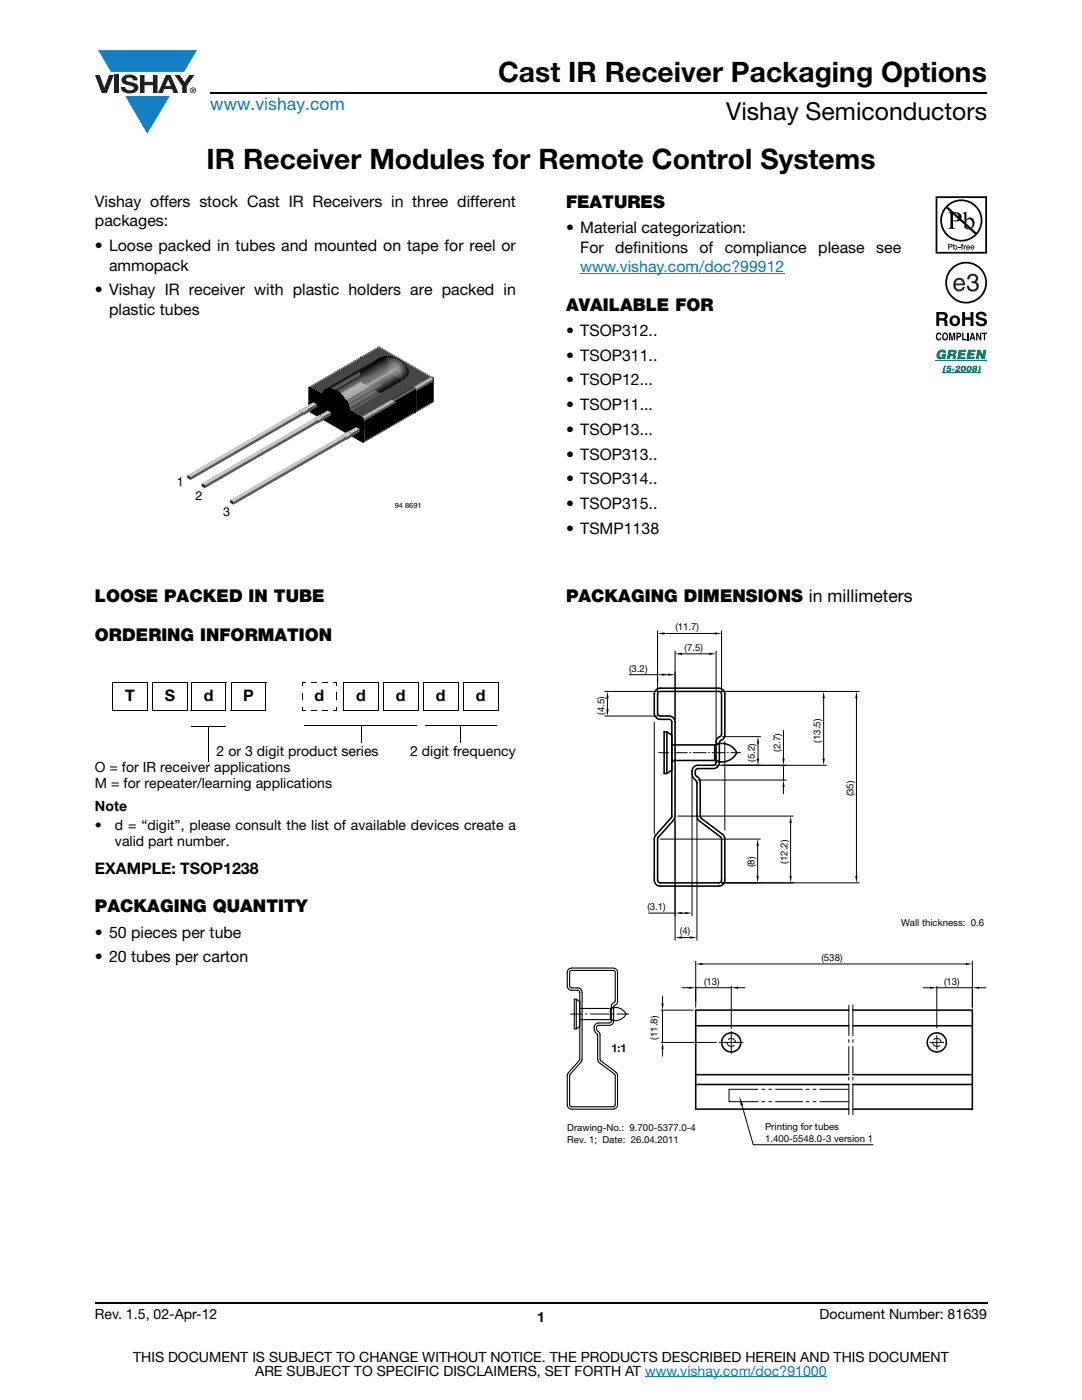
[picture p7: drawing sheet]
<svg xmlns="http://www.w3.org/2000/svg" width="216mm" height="279mm" viewBox="0 0 216 279" stroke-linecap="round" stroke-linejoin="round" font-family="sans-serif">
<g fill="#147fc3">
<path d="M19.6 10h19.7l-2.6 4.3h-1.1h-13.5z"/>
<path d="M25 19.2h8.9l-4.5 7.5z"/>
</g>
<g fill="#231f20">
<path d="M18.9 15h1l.9 2.5 1-2.5h.9l-1.4 3.6h-1z"/>
<path d="M22.9 15h.9v3.6h-.9z"/>
<path d="M24.6 15.3a2.1 2.1 0 0 1 2.8 .3l.1 .4h-.9a.79 .79 0 0 0-.7-.5 .79 .79 0 0 0-.8 .4l.3 .3 1 .2a1.08 1.08 0 0 1 1.2 1 1.08 1.08 0 0 1-1.1 1.2 1.73 1.73 0 0 1-2.4-1.2h.9a.96 .96 0 0 0 .8 .6 .96 .96 0 0 0 .9-.4 1.31 1.31 0 0 0-1.2-.6 1.03 1.03 0 0 1-1.1-.6 1.03 1.03 0 0 1 .2-1.1z"/>
<path d="M27.9 15h.9v1.3h1.7v-1.3h.9v3.6h-.9v-1.6h-1.7v1.6h-.9z"/>
<path d="M34.8 15h1.1l.9 1.4 1-1.4h1l-1.5 2.2v1.4h-.9v-1.4z"/>
<path d="M33.6 15.9l.5 1.3h-1.1zM33.1 15l-1.6 3.6h1l.3-.8h1.5l.3 .8h1l-1.6-3.6z"/>
<path d="M38.1 18a.46 .46 0 0 1 .9 0 .46 .46 0 0 1-.9 0zM37.9 18a.6 .6 0 0 0 1.2 0 .6 .6 0 0 0-1.2 0z"/>
<path d="M38.4 17.8h.2v.2h-.2zM38.3 17.7v.7h.1v-.3l.4 .3-.2-.3 .2-.2-.1-.2z"/>
</g>
<path d="M42 18.6h155M18.9 260h178.1" fill="none" stroke="#000" stroke-width=".36"/>
<path d="M115.8 54.6h40.7M128.7 274.8h36.3" fill="none" stroke="#007ec4" stroke-width=".2"/>
<path d="M35.3 69.2h51.3v34.3h-51.3z" fill="#fff"/>
<path d="M75.3 69.3h.7z" fill="#3e3e3e"/>
<path d="M75.3 69.3h.7z" fill="#363636"/>
<path d="M75.3 69.3h.7z" fill="#2e2e2e"/>
<path d="M75.3 69.3h.7z" fill="#262626"/>
<path d="M75.3 69.3h.7z" fill="#1e1e1e"/>
<path d="M75.3 69.3h.7z" fill="#161616"/>
<path d="M75.3 69.3h.7z" fill="#0e0e0e"/>
<path d="M75.3 69.3h.7z" fill="#050505"/>
<path d="M75.3 69.3l.5-.1zM75.3 69.3l.4-.1zM75.3 69.3l.3-.1zM75.3 69.3l.2-.1z" fill="#000"/>
<path d="M72.3 71.2l3.3-1.9z" fill="#3e3e3e"/>
<path d="M72.3 71.2l3.3-1.9z" fill="#363636"/>
<path d="M72.2 71.2l3.4-1.9z" fill="#2e2e2e"/>
<path d="M72.2 71.2l3.4-1.9z" fill="#262626"/>
<path d="M72.2 71.2l3.4-1.9z" fill="#1e1e1e"/>
<path d="M72.2 71.2l3.4-2z" fill="#161616"/>
<path d="M72.2 71.2l3.3-2z" fill="#0e0e0e"/>
<path d="M72.1 71.2l3.4-2z" fill="#050505"/>
<path d="M72 71.2l3.3-1.9zM72 71.2l3.4-2zM72.1 71.2l3.3-2zM72.1 71.2l3.4-2zM83.1 77.8l3.3-1.9zM83.1 77.9l3.3-2zM83.1 78l3.3-2zM83.1 77.9l3.3-1.9zM83.1 78l3.3-2v4.2l-3.3 1.9z" fill="#000"/>
<path d="M83 77.8l3.4-2z" fill="#050505"/>
<path d="M83 77.8l3.4-2z" fill="#0e0e0e"/>
<path d="M83 77.7l3.4-1.9z" fill="#161616"/>
<path d="M83 77.7l3.4-1.9z" fill="#1e1e1e"/>
<path d="M83 77.7l3.4-1.9z" fill="#262626"/>
<path d="M83 77.7l3.4-2z" fill="#2e2e2e"/>
<path d="M83 77.7l3.4-2z" fill="#363636"/>
<path d="M83 77.7l3.4-2z" fill="#3e3e3e"/>
<path d="M83 77.6l3.4-1.9z" fill="#474747"/>
<path d="M83 77.6l3.3-1.9z" fill="#4f4f4f"/>
<path d="M83 77.6l3.3-1.9z" fill="#575757"/>
<path d="M83 77.6l3.3-1.9z" fill="#5f5f5f"/>
<path d="M83 77.6l3.3-1.9z" fill="#676767"/>
<path d="M83 77.6l3.3-2z" fill="#797979"/>
<path d="M83 77.6l3.3-2z" fill="#818181"/>
<path d="M83 77.6l3.3-2z" fill="#878787"/>
<path d="M83 77.5l3.3-1.9z" fill="#8c8c8c"/>
<path d="M82.9 77.5l3.4-1.9z" fill="#909090"/>
<path d="M82.9 77.5l3.4-1.9z" fill="#949494"/>
<path d="M82.9 77.5l3.4-1.9z" fill="#979797"/>
<path d="M82.9 77.5l3.4-1.9z" fill="#9b9b9b"/>
<path d="M82.9 77.5l3.4-1.9z" fill="#9e9e9e"/>
<path d="M82.9 77.5l3.4-2z" fill="#a1a1a1"/>
<path d="M82.9 77.4l3.4-1.9z" fill="#a4a4a4"/>
<path d="M82.8 77.4l3.4-1.9z" fill="#a1a1a1"/>
<path d="M82.8 77.4l3.4-2z" fill="#9e9e9e"/>
<path d="M82.8 77.3l3.4-1.9z" fill="#9b9b9b"/>
<path d="M82.8 77.3l3.4-1.9z" fill="#979797"/>
<path d="M82.8 77.3l3.4-1.9z" fill="#949494"/>
<path d="M82.8 77.3l3.3-1.9z" fill="#909090"/>
<path d="M82.8 77.3l3.3-1.9z" fill="#8c8c8c"/>
<path d="M82.7 77.3l3.4-1.9z" fill="#878787"/>
<path d="M82.7 77.3l3.4-2z" fill="#818181"/>
<path d="M82.7 77.3l3.4-2z" fill="#797979"/>
<path d="M82.7 77.2l3.4-1.9z" fill="#676767"/>
<path d="M82.7 77.2l3.4-1.9z" fill="#5f5f5f"/>
<path d="M82.7 77.2l3.3-1.9z" fill="#575757"/>
<path d="M82.6 77.2l3.4-1.9z" fill="#4f4f4f"/>
<path d="M82.6 77.2l3.4-1.9z" fill="#474747"/>
<path d="M82.6 77.2l3.4-1.9z" fill="#3e3e3e"/>
<path d="M77.6 74.3l5.2 3.1 .3 .6-.1 4.3-.4 .1-5-2.9z" fill="#000"/>
<path d="M72.3 71.2l3.3-1.9 10.4 6-3.4 1.9z" fill="#464646"/>
<g fill="#a1a1a1">
<path d="M75.3 71.7a4.3 4.3 0 0 1 6.2 2.3 1.87 1.87 0 0 1-1.1 1.9 6.2 6.2 0 0 0-3.9-4.4z"/>
<path d="M75.3 71.7a4.3 4.3 0 0 1 6.2 2.3 1.87 1.87 0 0 1-1.1 1.9 6.1 6.1 0 0 0-3.9-4.4z"/>
</g>
<path d="M75.3 71.7a4.3 4.3 0 0 1 6.2 2.3 1.87 1.87 0 0 1-1.1 1.9 5.5 5.5 0 0 0-4.3-4.4z" fill="#9e9e9e"/>
<path d="M75.3 71.7a4.3 4.3 0 0 1 6.2 2.3 1.87 1.87 0 0 1-1.1 1.9l-.3-.8a5.1 5.1 0 0 0-4-3.6z" fill="#9b9b9b"/>
<path d="M75.3 71.7a4.3 4.3 0 0 1 6.2 2.3 1.87 1.87 0 0 1-1.1 1.9l-.3-.7a5.1 5.1 0 0 0-4-3.7z" fill="#979797"/>
<path d="M75.3 71.7a4.3 4.3 0 0 1 6.2 2.3 1.87 1.87 0 0 1-1.1 1.9l-.7-1.7a1.29 1.29 0 0 0-1-1.3 3.6 3.6 0 0 0-3-1.4z" fill="#949494"/>
<path d="M75.3 71.7a4.3 4.3 0 0 1 6.2 2.3 1.87 1.87 0 0 1-1.1 1.9l-.7-1.7a1.37 1.37 0 0 0-1.1-1.4 3.5 3.5 0 0 0-2.9-1.3z" fill="#909090"/>
<path d="M75.3 71.7a4.3 4.3 0 0 1 6.2 2.3 1.87 1.87 0 0 1-1.1 1.9l-.6-1.5a1.4 1.4 0 0 0-1.3-1.7 3.5 3.5 0 0 0-2.8-1.2z" fill="#8c8c8c"/>
<path d="M75.3 71.7a4.3 4.3 0 0 1 6.2 2.3 1.87 1.87 0 0 1-1.1 1.9l-.6-1.4a1.43 1.43 0 0 0-1.4-1.9 3.4 3.4 0 0 0-2.7-1.1z" fill="#878787"/>
<path d="M75.3 71.7a4.3 4.3 0 0 1 6.2 2.3 1.87 1.87 0 0 1-1.1 1.9l-.6-1.4a1.48 1.48 0 0 0-1.5-2 3.1 3.1 0 0 0-3-.8z" fill="#818181"/>
<path d="M75.3 71.7a4.3 4.3 0 0 1 6.2 2.3 1.87 1.87 0 0 1-1.1 1.9l-.5-1.3a1.52 1.52 0 0 0-1.6-2.1 2.8 2.8 0 0 0-3-.8z" fill="#797979"/>
<path d="M75.3 71.7a4.3 4.3 0 0 1 6.2 2.3 1.87 1.87 0 0 1-1.1 1.9l-.5-1.2a1.58 1.58 0 0 0-.1-1.7 1.58 1.58 0 0 0-1.6-.6 2.75 2.75 0 0 0-2.9-.7z" fill="#676767"/>
<path d="M75.3 71.7a4.3 4.3 0 0 1 6.2 2.3 1.87 1.87 0 0 1-1.1 1.9l-.5-1.1a1.63 1.63 0 0 0 0-2 1.63 1.63 0 0 0-1.9-.5 2.7 2.7 0 0 0-2.7-.6z" fill="#5f5f5f"/>
<path d="M75.3 71.7a4.3 4.3 0 0 1 6.2 2.3 1.87 1.87 0 0 1-1.1 1.9l-.4-1.1a1.71 1.71 0 0 0 0-2.1 1.71 1.71 0 0 0-2.1-.5 2.64 2.64 0 0 0-2.6-.5z" fill="#575757"/>
<path d="M75.3 71.7a4.3 4.3 0 0 1 6.2 2.3 1.87 1.87 0 0 1-1.1 1.9l-.4-1a1.82 1.82 0 0 0 .2-2.4 1.82 1.82 0 0 0-2.4-.4l-.3-.2a2.24 2.24 0 0 0-2.2-.2z" fill="#4f4f4f"/>
<path d="M75.3 71.7a4.3 4.3 0 0 1 6.2 2.3 1.87 1.87 0 0 1-1.1 1.9l-.4-.9a1.94 1.94 0 0 0 .2-2.6 1.94 1.94 0 0 0-2.6-.4l-.1-.1a2.24 2.24 0 0 0-2.2-.2z" fill="#474747"/>
<path d="M75.3 71.7a4.3 4.3 0 0 1 6.2 2.3 1.87 1.87 0 0 1-1.1 1.9l-.3-.8a1.89 1.89 0 0 0 .7-1.9 1.89 1.89 0 0 0-1.4-1.4 1.77 1.77 0 0 0-1.9 .1 2.24 2.24 0 0 0-2.2-.2z" fill="#3e3e3e"/>
<path d="M75.3 71.7a4.3 4.3 0 0 1 6.2 2.3 1.87 1.87 0 0 1-1.1 1.9l-.3-.7a1.84 1.84 0 0 0 0-3.1 1.96 1.96 0 0 0-2.7-.3 2.17 2.17 0 0 0-2.1-.1z" fill="#363636"/>
<path d="M75.3 71.7a4.3 4.3 0 0 1 6.2 2.3 1.87 1.87 0 0 1-1.1 1.9l-.2-.6a1.86 1.86 0 0 0 .9-1.7 1.86 1.86 0 0 0-1.2-1.6 2.22 2.22 0 0 0-2.7-.3 2.09 2.09 0 0 0-1.9 0z" fill="#2e2e2e"/>
<path d="M75.3 71.7a4.3 4.3 0 0 1 6.2 2.3 1.87 1.87 0 0 1-1.1 1.9l-.2-.5a1.82 1.82 0 0 0 0-3.2 2.55 2.55 0 0 0-3.1-.5l-.8-.2z" fill="#262626"/>
<path d="M75.3 71.7a4.3 4.3 0 0 1 6.2 2.3 1.87 1.87 0 0 1-1.1 1.9l-.2-.4a1.84 1.84 0 0 0 .2-3.2 2.76 2.76 0 0 0-3.5-.7 1.89 1.89 0 0 0-1.6 .1z" fill="#1e1e1e"/>
<path d="M75.3 71.7a4.3 4.3 0 0 1 6.2 2.3 1.87 1.87 0 0 1-1.1 1.9l-.1-.3a1.77 1.77 0 0 0 .6-2.8 3.1 3.1 0 0 0-4.1-1.2 1.84 1.84 0 0 0-1.5 .1z" fill="#161616"/>
<path d="M75.3 71.7a4.3 4.3 0 0 1 6.2 2.3 1.87 1.87 0 0 1-1.1 1.9l-.1-.1a1.94 1.94 0 0 0 .4-3.3 3.2 3.2 0 0 0-4-1h-.8z" fill="#0e0e0e"/>
<path d="M75.3 71.7a4.3 4.3 0 0 1 6.3 2.5l-.1 .5a3.5 3.5 0 0 0-4.9-3.2h-.7z" fill="#050505"/>
<g fill="#000">
<path d="M75.3 71.7a4.4 4.4 0 0 1 3.6-.4 2.76 2.76 0 0 0-2.4 .2h-.7zM75.3 71.7a4.4 4.4 0 0 1 3-.5l-.9-.1zM75.3 71.7a4.4 4.4 0 0 1 2.6-.6h-.8zM75.3 71.7a4.4 4.4 0 0 1 2.2-.6l-.8 .1zM75.3 71.7l1-.5 .9-.1zM75.3 71.7l1.5-.6zM75.3 71.7l1.2-.5zM75.3 71.7l.9-.4zM75.3 71.7l.5-.3zM75.3 71.7l.2-.1zM74.8 72a1.85 1.85 0 0 1 2.7-.1v2.3l-2.9-1.7zM80.8 72.6a2.78 2.78 0 0 1 .8 1.7l-.3-.9z"/>
<path d="M81.1 73.1l.4 .9zM81.3 73.4l.2 .3z"/>
</g>
<path d="M72.3 71.2l5.3 3.1z" fill="#464646"/>
<path d="M72 71.2l-.1 .1zM71.9 71.3l.2-.1zM71.9 71.3l.4-.1 5.3 3.1v5.2l-5.5-3.3-.3-.6z" fill="#000"/>
<path d="M71.9 71.3l.3-.1z" fill="#050505"/>
<path d="M71.9 71.3l.3-.1z" fill="#0e0e0e"/>
<path d="M71.9 71.3l.3-.1z" fill="#161616"/>
<path d="M71.9 71.3l.3-.1z" fill="#1e1e1e"/>
<path d="M71.9 71.3l.3-.1z" fill="#262626"/>
<path d="M71.9 71.3l.4-.1z" fill="#2e2e2e"/>
<path d="M71.9 71.3l.4-.1z" fill="#363636"/>
<path d="M71.9 71.3l.4-.1z" fill="#3e3e3e"/>
<path d="M86.6 79.9l-.3 .6zM86.6 80.1l-.3 .4zM86.6 80l-.3 .5z" fill="#000"/>
<path d="M83.1 82.2l-.2 .3zM83.1 82.1l-.1 .2zM83.1 82.2l-.1 .1zM83.1 82.2l3.3-1.9-3.5 2.1zM83.1 82.2l3.3-1.9zM83.1 82.2l3.3-2zM83.1 82.1l3.3-1.9z" fill="#000"/>
<path d="M76 69.3l10.3 5.9z" fill="#050505"/>
<path d="M76 69.2l10.3 6z" fill="#0e0e0e"/>
<path d="M75.9 69.2l10.4 6z" fill="#161616"/>
<path d="M75.9 69.2l10.4 6z" fill="#1e1e1e"/>
<path d="M75.9 69.2l10.3 6z" fill="#262626"/>
<path d="M75.9 69.2l10.3 6z" fill="#2e2e2e"/>
<path d="M75.8 69.2l10.4 6z" fill="#363636"/>
<path d="M75.7 69.2l10.4 6z" fill="#3e3e3e"/>
<path d="M75.7 69.3l10.4 5.9z" fill="#474747"/>
<path d="M75.6 69.3l10.4 5.9z" fill="#3e3e3e"/>
<path d="M86.4 76v4.2zM86.6 75.9v4.1l-.2 .2v-4.2zM86.6 75.8v4.2z" fill="#000"/>
<g fill="#a1a1a1">
<path d="M86 75.3a.45 .45 0 0 1 .5 .1 .45 .45 0 0 1-.1 .6z"/>
<path d="M86 75.3l.3-.1 .2 .2 .1 .4-.2 .2-.1-.5z"/>
</g>
<path d="M86 75.3l.3-.1 .2 .2 .1 .4-.2 .2-.2-.5z" fill="#9e9e9e"/>
<path d="M86 75.3l.3-.1 .2 .2 .1 .4-.2 .2-.1-.5z" fill="#9b9b9b"/>
<path d="M86 75.3l.3-.1 .2 .2 .1 .4-.2 .2-.1-.5z" fill="#979797"/>
<path d="M86 75.3l.3-.1 .2 .2 .1 .4-.2 .2-.1-.5z" fill="#949494"/>
<path d="M86 75.3l.3-.1 .2 .2 .1 .4-.2 .2-.1-.5z" fill="#909090"/>
<path d="M86 75.3l.3-.1 .2 .2 .1 .4-.2 .2-.1-.6z" fill="#8c8c8c"/>
<path d="M86 75.3l.3-.1 .2 .2 .1 .4-.2 .2-.1-.5z" fill="#878787"/>
<path d="M86 75.3l.3-.1 .2 .2 .1 .4-.2 .2-.1-.5z" fill="#818181"/>
<path d="M86 75.3l.3-.1 .2 .2 .1 .4-.2 .2-.1-.5z" fill="#797979"/>
<path d="M86 75.3l.3-.1 .2 .2 .1 .4-.2 .2v-.2a.47 .47 0 0 0-.4-.5z" fill="#676767"/>
<path d="M86 75.3l.3-.1 .2 .2 .1 .4-.2 .2v-.1a.39 .39 0 0 0-.3-.6z" fill="#5f5f5f"/>
<path d="M86 75.3l.3-.1 .2 .2 .1 .4-.2 .2-.1-.7z" fill="#575757"/>
<path d="M86 75.3l.3-.1 .2 .2 .1 .4-.2 .2v-.6z" fill="#4f4f4f"/>
<path d="M86 75.3l.3-.1 .2 .2 .1 .4-.2 .2v-.5l-.1-.2z" fill="#474747"/>
<path d="M86.1 75.2h.2l.3 .3v.3l-.2 .2 .1-.5z" fill="#3e3e3e"/>
<path d="M86.1 75.2l.5 .4v.2l-.2 .2 .1-.5z" fill="#363636"/>
<path d="M86.2 75.2l.4 .4-.2 .4 .1-.5z" fill="#2e2e2e"/>
<path d="M86.2 75.2l.4 .4-.2 .4v-.2l.1-.3z" fill="#262626"/>
<path d="M86.2 75.2l.4 .4-.2 .4v-.2l.1-.2z" fill="#1e1e1e"/>
<path d="M86.3 75.2l.3 .4-.2 .4 .1-.4z" fill="#161616"/>
<path d="M86.3 75.2l.3 .5-.2 .3 .2-.4z" fill="#0e0e0e"/>
<path d="M86.3 75.2l.3 .5-.2 .3 .2-.3z" fill="#050505"/>
<path d="M86.5 75.4l.1 .4-.2 .2 .2-.3zM86.5 75.4l.1 .4-.2 .2zM86.5 75.5l.1 .3-.2 .2zM86.6 75.5v.3l-.2 .2zM86.6 75.6l-.2 .4zM86.6 75.7l-.2 .3zM86.6 75.7v.2z" fill="#000"/>
<path d="M62.5 80.3l10.3-6v.6l-10.3 6zM80.8 83.7l2.2-1.3z" fill="#000"/>
<path d="M62.5 80.9l10.3-6 .7 .4-10.3 6z" fill="#464646"/>
<path d="M61.6 77.2l10.4-6zM61.7 77.1l10.3-5.9zM61.7 77.1l10.4-5.9zM61.8 77.1l10.3-5.9z" fill="#000"/>
<path d="M61.8 77.1l10.4-5.9z" fill="#050505"/>
<path d="M61.8 77.1l10.4-5.9z" fill="#0e0e0e"/>
<path d="M61.9 77.1l10.3-5.9z" fill="#161616"/>
<path d="M61.9 77.1l10.3-5.9z" fill="#1e1e1e"/>
<path d="M61.9 77.2l10.3-6z" fill="#262626"/>
<path d="M61.9 77.2l10.4-6z" fill="#2e2e2e"/>
<path d="M61.9 77.2l10.4-6z" fill="#363636"/>
<path d="M61.9 77.2l10.4-6z" fill="#3e3e3e"/>
<path d="M80.4 75.9l2.2 1.3z" fill="#464646"/>
<path d="M65.4 81.9l10.3-5.9v.6l-10.3 5.9zM78.3 84.9l4.8-2.8zM78.3 84.9l4.8-2.7z" fill="#000"/>
<g fill="#464646">
<path d="M65.4 82.5l10.3-5.9 .7 .3-10.4 6z"/>
<path d="M62 77.2l10.3-6 2.3 1.3-10.4 6z"/>
</g>
<path d="M71.1 85.2l10.3-5.9v.6l-10.3 5.9zM72.7 88.2l10.4-6-10.5 6.2zM72.7 88.2l10.4-6zM72.7 88.1l10.4-5.9z" fill="#000"/>
<path d="M71.1 85.8l10.3-5.9 .7 .3-10.4 6z" fill="#464646"/>
<path d="M65 77.6l10.4-6zM65 77.6l10.5-6zM65.2 77.5l10.4-6zM65.3 77.5l10.4-6zM65.4 77.4l10.5-5.9zM65.5 77.4l10.5-5.9zM65.7 77.4l10.4-5.9zM65.8 77.4l10.4-5.9zM65.9 77.4l10.4-5.9zM66 77.4l10.5-5.9z" fill="#000"/>
<path d="M66.1 77.4l10.5-5.9z" fill="#050505"/>
<path d="M66.2 77.5l10.5-6z" fill="#0e0e0e"/>
<path d="M66.4 77.5l10.4-5.9z" fill="#161616"/>
<path d="M66.5 77.5l10.3-5.9h.1l-10.3 6z" fill="#1e1e1e"/>
<path d="M66.6 77.6l10.3-6 .2 .1-10.4 5.9z" fill="#262626"/>
<path d="M66.7 77.6l10.4-5.9h.1l-10.3 6z" fill="#2e2e2e"/>
<path d="M66.9 77.7l10.3-6 .1 .1-10.3 6z" fill="#363636"/>
<path d="M67 77.8l10.3-6 .2 .1-10.3 6z" fill="#3e3e3e"/>
<path d="M67.2 77.9l10.3-6 .1 .1-10.3 5.9z" fill="#474747"/>
<path d="M67.3 77.9l10.3-5.9 .2 .1-10.3 5.9z" fill="#4f4f4f"/>
<path d="M67.5 78l10.3-5.9 .1 .1-10.3 5.9z" fill="#575757"/>
<path d="M67.6 78.1l10.3-5.9 .1 .1-10.3 5.9z" fill="#5f5f5f"/>
<path d="M67.7 78.2l10.3-5.9 .2 .1-10.4 5.9z" fill="#676767"/>
<path d="M67.8 78.3l10.4-5.9 .1 .1-10.4 5.9z" fill="#797979"/>
<path d="M67.9 78.4l10.4-5.9h.1l-10.4 6z" fill="#818181"/>
<path d="M68 78.5l10.4-6v.1l-10.3 6z" fill="#878787"/>
<path d="M68.1 78.6l10.3-6 .1 .1-10.3 6z" fill="#8c8c8c"/>
<path d="M68.2 78.7l10.3-6 .1 .1-10.3 5.9z" fill="#909090"/>
<path d="M68.3 78.7l10.3-5.9 .1 .1-10.3 5.9z" fill="#949494"/>
<path d="M68.4 78.8l10.3-5.9 .1 .1-10.4 5.9z" fill="#979797"/>
<path d="M68.4 78.9l10.4-5.9 .1 .1-10.4 5.9z" fill="#9b9b9b"/>
<path d="M68.5 79l10.4-5.9v.1l-10.3 5.9z" fill="#9e9e9e"/>
<path d="M68.6 79.1l10.3-5.9 .2 .1-10.4 6z" fill="#a1a1a1"/>
<path d="M68.7 79.3l10.4-6 .3 .4-10.4 6z" fill="#a4a4a4"/>
<path d="M69 79.7l10.4-6 .1 .2-10.4 6z" fill="#a1a1a1"/>
<path d="M69.1 79.9l10.4-6v.1l-10.3 6z" fill="#9e9e9e"/>
<path d="M69.2 80l10.4-6v.1l-10.3 6z" fill="#9b9b9b"/>
<path d="M69.3 80.1l10.3-6 .1 .1-10.4 6z" fill="#979797"/>
<path d="M69.3 80.2l10.4-6z" fill="#949494"/>
<path d="M69.4 80.2l10.3-5.9z" fill="#909090"/>
<path d="M69.4 80.3l10.3-5.9z" fill="#8c8c8c"/>
<path d="M69.5 80.4l10.3-6z" fill="#878787"/>
<path d="M69.5 80.5l10.3-6z" fill="#818181"/>
<path d="M69.5 80.6l10.4-6z" fill="#797979"/>
<path d="M69.6 80.6l10.3-5.9z" fill="#676767"/>
<path d="M69.6 80.7l10.3-6z" fill="#5f5f5f"/>
<path d="M69.7 80.8l10.3-6z" fill="#575757"/>
<path d="M69.7 80.9l10.3-6z" fill="#4f4f4f"/>
<path d="M69.7 81l10.4-6z" fill="#474747"/>
<path d="M69.8 81.1l10.3-6v.1l-10.3 6z" fill="#3e3e3e"/>
<path d="M69.8 81.2l10.3-6 .1 .1-10.4 6z" fill="#363636"/>
<path d="M69.8 81.3l10.4-6v.1l-10.3 6z" fill="#2e2e2e"/>
<path d="M69.9 81.4l10.3-6 .1 .1-10.4 6z" fill="#262626"/>
<path d="M69.9 81.5l10.4-6v.1l-10.3 6z" fill="#1e1e1e"/>
<path d="M70 81.6l10.3-6v.2l-10.3 5.9z" fill="#161616"/>
<path d="M70 81.7l10.3-5.9 .1 .1-10.4 5.9z" fill="#0e0e0e"/>
<path d="M70 81.8l10.4-5.9 2.2 1.3-10.3 5.9z" fill="#464646"/>
<g fill="#000">
<path d="M72.7 83.9l10.4-5.9v4.1l-10.4 6z"/>
<path d="M62.5 80.3v.6l.7 .4v-.6zM65.4 81.9v.6l.6 .4v-.6zM71.1 85.2v.6l.6 .4v-.6zM61.6 77.2h.4l2.2 1.3a1.82 1.82 0 0 1 2.9-.7 6.8 6.8 0 0 1 2.9 4l2.3 1.4 .4 .4v4.5l-.2 .3-10.8-6.2-.2-.6z"/>
</g>
<path d="M72.3 83.1l10.3-5.9z" fill="#3e3e3e"/>
<path d="M72.3 83.2l10.3-6z" fill="#474747"/>
<path d="M72.3 83.2l10.4-6z" fill="#4f4f4f"/>
<path d="M72.3 83.2l10.4-6z" fill="#575757"/>
<path d="M72.4 83.2l10.3-6z" fill="#5f5f5f"/>
<path d="M72.4 83.2l10.3-5.9z" fill="#676767"/>
<path d="M72.4 83.2l10.3-5.9z" fill="#797979"/>
<path d="M72.4 83.2l10.3-5.9z" fill="#818181"/>
<path d="M72.4 83.2l10.4-5.9z" fill="#878787"/>
<path d="M72.4 83.3l10.4-6z" fill="#8c8c8c"/>
<path d="M72.4 83.3l10.4-6z" fill="#909090"/>
<path d="M72.5 83.3l10.3-6z" fill="#949494"/>
<path d="M72.5 83.3l10.3-6z" fill="#979797"/>
<path d="M72.5 83.3l10.3-5.9z" fill="#9b9b9b"/>
<path d="M72.5 83.3l10.3-5.9z" fill="#9e9e9e"/>
<path d="M72.5 83.3l10.4-5.9z" fill="#a1a1a1"/>
<path d="M72.5 83.4l10.4-5.9z" fill="#a4a4a4"/>
<path d="M72.6 83.4l10.3-5.9z" fill="#a1a1a1"/>
<path d="M72.6 83.4l10.3-5.9z" fill="#9e9e9e"/>
<path d="M72.6 83.5l10.3-6z" fill="#9b9b9b"/>
<path d="M72.6 83.5l10.3-6z" fill="#979797"/>
<path d="M72.6 83.5l10.4-6z" fill="#949494"/>
<path d="M72.6 83.5l10.3-6z" fill="#909090"/>
<path d="M72.6 83.5l10.4-6z" fill="#8c8c8c"/>
<path d="M72.6 83.5l10.4-5.9z" fill="#878787"/>
<path d="M72.6 83.5l10.4-5.9z" fill="#818181"/>
<path d="M72.6 83.5l10.4-5.9z" fill="#797979"/>
<path d="M72.7 83.6l10.3-6z" fill="#676767"/>
<path d="M72.7 83.6l10.3-6z" fill="#5f5f5f"/>
<path d="M72.7 83.6l10.3-6z" fill="#575757"/>
<path d="M72.7 83.6l10.3-6z" fill="#4f4f4f"/>
<path d="M72.7 83.6l10.3-6z" fill="#474747"/>
<path d="M72.7 83.6l10.3-5.9z" fill="#3e3e3e"/>
<path d="M72.7 83.6l10.3-5.9z" fill="#363636"/>
<path d="M72.7 83.6l10.3-5.9z" fill="#2e2e2e"/>
<path d="M72.7 83.7l10.3-6z" fill="#262626"/>
<path d="M72.7 83.7l10.3-6z" fill="#1e1e1e"/>
<path d="M72.7 83.7l10.3-6z" fill="#161616"/>
<path d="M72.7 83.7l10.3-5.9z" fill="#0e0e0e"/>
<path d="M72.7 83.7l10.3-5.9z" fill="#050505"/>
<path d="M72.7 83.8l10.4-6zM72.7 83.8l10.4-5.9zM72.7 83.9l10.4-6zM72.7 83.9l10.4-5.9z" fill="#000"/>
<path d="M60.9 81.2l1.6-.9 .7 .4-1.6 .9z" fill="#c6c6c6"/>
<path d="M61.6 81.6l1.6-.9v.6l-1.6 .9z" fill="#575757"/>
<g fill="#1d1d1d">
<path d="M60.9 81.2l.7 .4v.6l-.7-.4z"/>
<path d="M59.7 81.8l.9 .5v.6l-.9-.5z"/>
</g>
<g fill="#c6c6c6">
<path d="M37.4 94.8l22.4-13 .7 .4-22.5 13z"/>
<path d="M59.7 81.8l1.2-.6 .8 .4-1.1 .7z"/>
</g>
<g fill="#575757">
<path d="M60.6 82.3l1.1-.7v.6l-1.1 .7z"/>
<path d="M38 95.2l22.5-13v.6l-22.5 13z"/>
</g>
<path d="M37.4 94.8l.6 .4v.6l-.6-.4z" fill="#1d1d1d"/>
<path d="M63.8 82.8l1.6-.9 .6 .4-1.5 .9z" fill="#c6c6c6"/>
<path d="M64.5 83.2l1.5-.9v.6l-1.5 .9z" fill="#575757"/>
<g fill="#1d1d1d">
<path d="M63.8 82.8l.7 .4v.6l-.7-.4z"/>
<path d="M62.6 83.4l.8 .5v.6l-.8-.5z"/>
</g>
<g fill="#c6c6c6">
<path d="M40.2 96.5l22.5-13 .6 .4-22.4 12.9z"/>
<path d="M62.6 83.4l1.1-.6 .9 .5-1.2 .6z"/>
</g>
<g fill="#575757">
<path d="M63.4 83.9l1.2-.6v.6l-1.2 .6z"/>
<path d="M40.9 96.8l22.4-12.9v.6l-22.4 12.9z"/>
</g>
<path d="M40.2 96.5l.7 .3v.6l-.7-.4z" fill="#1d1d1d"/>
<path d="M69.5 86.1l1.6-.9 .6 .4-1.5 .9z" fill="#c6c6c6"/>
<path d="M70.2 86.5l1.5-.9v.6l-1.5 .9z" fill="#575757"/>
<g fill="#1d1d1d">
<path d="M69.5 86.1l.7 .4v.6l-.7-.4z"/>
<path d="M68.3 86.7l.8 .5v.6l-.8-.5z"/>
</g>
<g fill="#c6c6c6">
<path d="M45.9 99.7l22.5-12.9 .7 .4-22.5 12.9z"/>
<path d="M68.3 86.7l1.1-.6 .9 .5-1.2 .6z"/>
</g>
<g fill="#575757">
<path d="M69.1 87.2l1.2-.6v.6l-1.2 .6z"/>
<path d="M46.6 100.1l22.5-12.9v.6l-22.5 12.9z"/>
</g>
<path d="M45.9 99.7l.7 .4v.6l-.7-.4z" fill="#1d1d1d"/>
<path d="M186.7 39.2h10.3v35.3h-10.3z" fill="#fff"/>
<g fill="#000">
<path d="M186.9 66.6l.4-.2h.3l.2 .5-.6-.2a.66 .66 0 0 0 .1 1l.3-.3h.2a.54 .54 0 0 1-.4 .6 .54 .54 0 0 1-.6-.5zM189.4 66.4h.4l.2 1.2 .2-1.2h.4v1.5h-.3v-1.3l-.2 1.3h-.2l-.3-1.3v1.3h-.2zM192 66.4h.3v1.2h.6v.3h-.9zM192 62.3h.6v1h1.1v-1h.5v2.8h-.5v-1.3h-1.1v1.3h-.6zM193 66.4h.3v1.5h-.3zM195 62.4a1.15 1.15 0 0 1 1.9 .7h-.6v-.2a.68 .68 0 0 0-1-.1v.4l.2 .1a1.29 1.29 0 0 1 1.5 .9 1.17 1.17 0 0 1-1.2 .9 1.17 1.17 0 0 1-1.1-.9h.5l.1 .2a.67 .67 0 0 0 1.1-.1l-.3-.3-.5-.1a.82 .82 0 0 1-.9-.5 .82 .82 0 0 1 .3-1zM194.8 66.4h.3l.5 1.1v-1.1h.2v1.5h-.3l-.5-1.1v1.1h-.2zM195.9 66.4h1.1v.3h-.4v1.2h-.3v-1.2h-.4z"/>
<path d="M189 56.4a3.8 3.8 0 0 1 7.6 0 3.8 3.8 0 0 1-7.6 0zM188.6 56.4a4.2 4.2 0 0 0 8.4 0 4.2 4.2 0 0 0-8.4 0z"/>
<path d="M187.4 62.8v.7h.9a.39 .39 0 0 0 .1-.7zM186.8 62.3h1.4a.79 .79 0 0 1 .8 .4 .79 .79 0 0 1-.1 .9l-.2 .1a.98 .98 0 0 1 .4 1.2l.1 .2h-.7l-.2-1.1h-.9v1.1h-.6z"/>
<path d="M188.4 66.7a.64 .64 0 0 0 .2 1l.1-.1a.64 .64 0 0 0-.1-1zM188.2 66.5l.2-.1a.56 .56 0 0 1 .7 .3 .82 .82 0 0 1-.5 1.3l-.2-.1a.89 .89 0 0 1-.2-1.4z"/>
<path d="M190.3 63.5a.63 .63 0 0 0-.3 .7 .63 .63 0 0 0 .8 .4 .63 .63 0 0 0 .2-.8 .63 .63 0 0 0-.7-.3zM189.5 64a1.09 1.09 0 0 1 2.1 0 1.09 1.09 0 0 1-2.1 0z"/>
<path d="M191.1 66.7v.4l.4-.1v-.3zM190.8 66.4h.6a.5 .5 0 0 1 .4 .5 .5 .5 0 0 1-.4 .5h-.3v.5h-.3z"/>
<path d="M194 66.7l-.1 .6h.3zM193.9 66.4h.3l.4 1.5h-.3v-.3h-.5l-.1 .3h-.3z"/>
</g>
<g fill="#231f20">
<path d="M193.3 54.9a1.07 1.07 0 0 1 1.3-.2 1.07 1.07 0 0 1 .5 1.2l-.4 .4a1.06 1.06 0 0 1 .5 1.4 1.06 1.06 0 0 1-1.4 .5l-.2-.1a1.02 1.02 0 0 1-.7-1.1h.5a.71 .71 0 0 0 .9 .8 .71 .71 0 0 0 .3-1.2l-.7-.1v-.4a.59 .59 0 0 0 .8-.4 .59 .59 0 0 0-.6-.7 .66 .66 0 0 0-.7 .8h-.4z"/>
<path d="M190.9 56.1l-.2 .5h1.4a.7 .7 0 0 0-.4-.7 .7 .7 0 0 0-.8 .2zM190.7 55.7a1.18 1.18 0 0 1 1.4-.1 1.18 1.18 0 0 1 .5 1.3h-1.9a.73 .73 0 0 0 .5 .9 .73 .73 0 0 0 .9-.5h.4a1.21 1.21 0 0 1-1.6 .8 1.21 1.21 0 0 1-.6-1.7z"/>
</g>
<g fill="#000">
<path d="M191.2 49.3h.4v.1h-.4zM191.9 48.7h.3l-.2 .2 .2 .1v.1h-.2v.7h-.1v-.7h-.2zM192.3 49h.2v.1l.3-.1v.1l-.3 .1v.6h-.2z"/>
<path d="M187 39.5h9.6v10.8h-9.6zM186.7 39.2v11.4h10.3v-11.4z"/>
<path d="M189.1 41.3a3.9 3.9 0 0 1 5.3-.2 3.9 3.9 0 0 1 .4 5.3zM188.8 41.6l5.7 5.2a3.9 3.9 0 0 1-5.3 .1 3.9 3.9 0 0 1-.4-5.3zM187.6 44a4.2 4.2 0 0 0 8.4 0 4.2 4.2 0 0 0-8.4 0z"/>
<path d="M189.4 48.8v.4h.4v-.3zM189.2 48.7h.7l.2 .3-.2 .3-.5 .1v.4h-.2z"/>
<path d="M190.2 42.6v1.3a.75 .75 0 0 0 1.1-.6 .75 .75 0 0 0-1.1-.7zM189.2 42.4a2.81 2.81 0 0 1 2.4 .3 .97 .97 0 0 1 0 1.2 .97 .97 0 0 1-1.2 .2h-.2v1.1v.2l.5 .3h-1.5l.3-.2 .1-.3v-2.3v-.3z"/>
<path d="M190.4 49.4a.26 .26 0 0 0 .5 0 .26 .26 0 0 0-.5 0zM190.2 48.7h.2v.4a.38 .38 0 0 1 .5 0 .38 .38 0 0 1 0 .6 .38 .38 0 0 1-.5 0l-.2 .1z"/>
<path d="M192.8 44v1.3l.2 .2a.72 .72 0 0 0 .8-.1 .72 .72 0 0 0 .3-.7 .72 .72 0 0 0-.4-.8 .72 .72 0 0 0-.9 .1zM192.1 42.5l.7-.3v1.6a.89 .89 0 0 1 1.1-.3 .89 .89 0 0 1 .6 1 1.23 1.23 0 0 1-.7 1.2 1.23 1.23 0 0 1-1.4-.2v-2.7z"/>
<path d="M193 49.2v.1h.4l-.2-.2zM193 49h.4l.2 .4h-.6v.2l.5-.1a.42 .42 0 0 1-.6 .2 .42 .42 0 0 1 .1-.7z"/>
<path d="M193.9 49.2l-.1 .1h.4l-.2-.2zM193.8 49h.5l.1 .4h-.6l.1 .2 .5-.1a.42 .42 0 0 1-.7 .2 .42 .42 0 0 1 .1-.7z"/>
</g>
<path d="M186.7 71.9h10.3" fill="none" stroke="#0d803f" stroke-width=".2"/>
<g fill="#0d803f">
<path d="M187.2 70.1a.91 .91 0 0 1 .9-.3 .91 .91 0 0 1 .7 .6h-.6l-.3-.2a.56 .56 0 0 0-.4 .5 .56 .56 0 0 0 .3 .6l.3-.3h-.2v-.4h.9l-.2 1.1h-.4v-.2a.82 .82 0 0 1-1.1 0 .82 .82 0 0 1-.1-1.1z"/>
<path d="M191.3 69.8h1.5v.4h-1v.3h.8l-.1 .4h-.8v.3h.9l-.1 .5h-1.5z"/>
<path d="M193.2 69.8h1.5l-.1 .4h-.9v.3h.7v.4h-.8l-.1 .3h1l-.1 .5h-1.6z"/>
<path d="M195 69.8h.6l.5 1 .1-1h.6l-.3 1.9h-.6l-.5-1-.1 1h-.6z"/>
<path d="M188.5 73h.3l-.3 .7v.8h-.3v-.8z"/>
<path d="M189.1 73h.8l-.1 .3h-.5l-.1 .2h.5a.52 .52 0 0 1-.2 .7 .52 .52 0 0 1-.7-.3l.5 .1 .2-.2-.2-.2-.4 .1z"/>
<path d="M190 73.6h.4v.3h-.5z"/>
<path d="M190.8 73.2a.5 .5 0 0 1 .5-.2 .5 .5 0 0 1 .4 .4l-.7 .5h.6l-.1 .3h-1l.8-.8-.1-.2-.2 .3h-.4z"/>
<path d="M189.8 70.2l-.1 .4h.5l.1-.2-.1-.1zM189.3 69.8l1.5 .1a.54 .54 0 0 1-.3 .9l.2 .2v.7h-.6v-.5l-.3-.2h-.1l-.2 .7h-.6z"/>
<path d="M192.2 73.3l-.2 .5 .2 .2 .2-.5-.1-.3zM191.9 73.1a.51 .51 0 0 1 .8 .2 .66 .66 0 0 1-.2 .7 .66 .66 0 0 1-.8 0v-.4z"/>
<path d="M193.3 73.3l-.1 .5 .1 .2 .3-.5-.2-.3zM193.1 73.1a.51 .51 0 0 1 .8 .2 .66 .66 0 0 1-.2 .7 .66 .66 0 0 1-.8 0l-.1-.4z"/>
</g>
<path d="M188 74.4h7.7" fill="none" stroke="#0d803f" stroke-width=".2"/>
<g fill="#0d803f">
<path d="M195.3 73h.3l.1 .8a.72 .72 0 0 1-.7 .7l.3-.8z"/>
<path d="M194.5 73.3l-.1 .2 .2-.1 .1-.1zM194.4 73.7v.3l.2-.1v-.2zM194.2 73.1a.52 .52 0 0 1 .8 .2l-.2 .3 .2 .2a.55 .55 0 0 1-.5 .4 .55 .55 0 0 1-.6-.4l.3-.2-.1-.3z"/>
</g>
<g fill="none" stroke="#000" stroke-width=".2">
<path d="M22.5 136.1h7M22.5 136.1v5.7M29.4 136.1v5.8M30.5 136.1h7M30.5 136.1v5.7M37.4 136.1v5.8M38.1 136.1v5.7M38.1 136.1h7.1M45.1 136.1v5.8M46.1 136.1v5.7M46.1 136.1h7M53 136.1v5.8"/>
<path d="M68.6 136.1h7M68.6 136.1v5.7M75.5 136.1v5.8M76.5 136.1h7M76.5 136.1v5.7M83.5 136.1v5.8M84.5 136.1v5.7M84.5 136.1h7M91.4 136.1v5.8M92.5 136.1v5.7M92.5 136.1h7M99.4 136.1v5.8"/>
<path d="M22.4 141.8h7M30.4 141.8h7M38.1 141.8h7M46 141.8h7M60.7 144.8h22.4M68.5 141.8h7M72.2 144.8v3.5M76.4 141.8h7.1M84.4 141.8h7M84.9 144.8h14.4M92 144.8v3.5M92.4 141.8h7"/>
</g>
<g fill="#000">
<path d="M60.2 136.1h.2v.7h-.2zM60.2 139.6l.2 .1zM60.2 138.3h.2v1.3h-.2zM60.3 136.1h.7v.1h-.7zM62.1 136.1h1.1v.1h-1.1zM64.3 136.1h1.1v.1h-1.1zM66.5 136.1h.8v.1h-.8zM67.1 136.1h.2v.7h-.2zM67.1 138.3h.2v1.4h-.2zM60.2 141.7h.8v.2h-.8zM60.2 141.1h.2v.7h-.2zM60.6 144.7l.1 .2z"/>
<path d="M62.1 141.7h1v.2h-1zM63.1 141.7l.1 .2zM64.3 141.7h1v.2h-1zM65.3 141.7l.1 .2zM66.5 141.7h.7v.2h-.7zM67.1 141.1h.2v.8h-.2z"/>
</g>
<path d="M113.1 124.2h83.7v104.3h-83.7z" fill="#fff"/>
<g fill="none" stroke="#000" stroke-width=".2">
<path d="M121.2 139.4v2.1M125.6 134.7h5.6M131.2 125.9v12.1h-10.5M132.6 126.4h10M132.6 134.7h.7M134.7 129.9v13.7M136.1 130.5h5.4M142.9 129.9v17.6M144 125.9v12.1h27.4M164.3 139.4v12M170.9 139.4v35.4M38.2 144.9h6.9"/>
<path d="M41.6 144.9v7M120.7 142.9h10.5M130.6 144.1v22.2M131.4 150.2h2M133.9 150.2h.2M134.1 151.9h.6M134.1 148.6h.6M134.6 150.2h2.5M137.6 150.2h.2M138.1 155v27.8M138.3 150.2h2.6M139.3 155.7h17.6"/>
<path d="M141.4 150.2h.2M142.1 150.2h2.6M142.9 151.9h.6M142.9 148.6h.6M144.2 147h7.6M144.6 148v17.6M145.1 150.2h.2M145.8 150.2h2M151.3 148.4v3M156.3 145.7v5.7M156.3 152.7v3M156.3 157v1.4"/>
<path d="M164.9 152.7h-22M131.8 167.5h19.9M134.7 163.4v24.2M135.3 162.9h23M139.1 163.4v24.2M144 176.2h27.4M151.2 168.8v6M157.8 164.2v10.6M129.4 182.2h5.3M132.2 198.9v1.3M136.1 187.1h1.6M136.1 182.2h.6"/>
<path d="M136.1 197.1h1.4M138.8 197.1h7.1M138.8 191.8v9.2M140.2 192.4h52.5M145.9 196.8v8.4M147.3 197.1h1.3M184.2 197.1h1.4M186.9 196.8v8.4M186.9 197.1h7.1M194 191.8v9.3M195.4 197.1h1.4M113.8 202.4h2.3"/>
<path d="M116.8 202.4h.3M117.8 202.4h3.7M122.2 202.4h.3M123.1 202.4h2.4M131.9 201.6h6.4M131.9 208h11M132.2 201.6v6.4M132.2 209.4v1.4M143.5 208h4.7M145.1 208a.82 .82 0 0 0 .5 .8 .82 .82 0 0 0 .9-.2M145.3 207.5a.82 .82 0 0 1 .9-.2 .82 .82 0 0 1 .5 .7M145.9 205.8v4.4"/>
<path d="M151.2 217.4h-5.7v2.5h5.7M152 217.4h.6M152 219.9h.6M153.4 217.4h.5M153.4 219.9h.5M154.8 217.4h5.3M154.8 219.9h5.3M160.9 217.4h.5M160.9 219.9h.5M162.3 217.4h.5M162.3 219.9h.5M163.6 217.4h5.8"/>
<path d="M163.6 219.9h5.8M169.4 200.6v6.1M169.4 207.5v.5M169.4 208.9v5.3M169.4 215v.5M169.4 216.4v6M170.2 200.6v6.1M170.2 207.5v.5M170.2 208.9v5.3M170.2 215v.5M170.2 216.4v6.1M185.6 208h2.7"/>
<path d="M186.1 208a.81 .81 0 0 0 .5 .8 .81 .81 0 0 0 .9-.2M186.3 207.5a.82 .82 0 0 1 .9-.2 .82 .82 0 0 1 .6 .7M186.9 206.7v2.7M148.1 220.6l2.2 7.9h23.9"/>
</g>
<g fill="#000">
<path d="M121.2 138l.2 1.4h-.4zM131.2 134.7l1.4-.3v.5zM131.2 126.4l1.4-.2v.4zM133.3 134.4l1.4 .3-1.4 .2zM134.7 130.5l1.4-.2v.4zM141.5 130.3l1.4 .2-1.4 .2zM142.6 126.2l1.4 .2-1.4 .2zM164.3 138l.3 1.4h-.5zM170.9 138l.2 1.4h-.4zM121 141.5h.4l-.2 1.4zM151 151.4h.5l-.2 1.3zM151.3 147l.2 1.4h-.5z"/>
<path d="M156.3 155.7l.3 1.3h-.5zM156.1 151.4h.5l-.3 1.3zM164.1 151.4h.5l-.3 1.3zM151.2 167.5l.2 1.3h-.5zM150.9 174.8h.5l-.2 1.4zM157.8 162.9l.2 1.3h-.5zM157.5 174.8h.5l-.2 1.4zM170.7 174.8h.4l-.2 1.4zM134.7 182.2l1.4-.2v.4zM134.7 187.1l1.4-.2v.4zM136.7 182l1.4 .2-1.4 .2zM137.5 196.9l1.3 .2-1.3 .2z"/>
<path d="M137.7 186.9l1.4 .2-1.4 .2zM138.8 192.4l1.4-.2v.4zM145.9 197.1l1.4-.2v.4zM185.6 196.9l1.3 .2-1.3 .2zM192.7 192.2l1.3 .2-1.3 .2zM194 197.1l1.4-.2v.4zM132.2 208l.2 1.4h-.4zM132 200.2h.4l-.2 1.4zM147.5 218.8l.8 1.7-.5 .2z"/>
</g>
<g fill="none" stroke="#000" stroke-width=".31">
<path d="M130.9 137.7l.9-.4h11.6a1.19 1.19 0 0 1 1.2 1.2v8.2a1.32 1.32 0 0 1-.9 1.2l-.2 .3v4a1.19 1.19 0 0 1-1.2 1.2h-3.2l-.3 .4v1a1.55 1.55 0 0 1 .9 1.2l.1 7.1 4.4 3.4 .4 .7v8.4a1.19 1.19 0 0 1-1.2 1.2h-11.6a1.2 1.2 0 0 1-1.2-1.2v-8.4l.3-.5 3-3.5 .2-.3v-18.8l-.1-.3-.4-.2h-1.8a1.21 1.21 0 0 1-1.2-1.2v-3.9zM131.4 138.1l.4-.1 11.9 .1 .3 .4v8l-.2 .4a1.34 1.34 0 0 0-.9 1.1v4.2l-.2 .4-.4 .1h-3a1.55 1.55 0 0 0-.9 2.6l.7 .9 .1 7.1 .3 .5 4.3 3.2 .2 .3v8.5l-.3 .3-.3 .1h-11.8l-.2-.2-.2-.4v-8.3l3.2-3.6 .3-.8v-18.8a1.21 1.21 0 0 0-1.2-1.2h-1.9l-.3-.3-.1-4.1zM132.5 146.1h.6l1 .6v7l-1 .7h-.6zM133.1 146.1v8.3M134.1 148.7h8.5a3.4 3.4 0 0 1 4.4 1.5 3.4 3.4 0 0 1-4.4 1.6h-8.5M142.6 148.7v3.1M134.1 163.1h.1M138.8 216.4h30.6M138.8 214.5h30.6M138.8 204.7h30.6M169.4 201.6h-30.6v19.8h30.6M170.2 216.4h23.8"/>
<path d="M170.2 214.5h23.8M170.2 204.7h23.8M170.2 201.6h23.8v19.8h-23.8"/>
<circle cx="145.9" cy="208" r="1.91"/>
<circle cx="186.9" cy="208" r="1.91"/>
</g>
<path d="M113.4 193.5l.6-.3h8.4l.4 .1 .3 .3 .1 6.3-.2 .5-.4 .3-.2 .3v3l-.2 .4-.4 .2h-2.4a.68 .68 0 0 0-.4 .7 .68 .68 0 0 0 .4 .6l.3 .6 .1 5.1 3.1 2.4 .3 .5v6l-.1 .4-.3 .3-.4 .2-8.6-.1-.5-.4-.1-.4v-5.8l.2-.6 2.3-2.7v-13.4l-.3-.3-1.6-.1-.5-.4-.1-.4v-2.8zM114.6 199.4h.4l.7 .5v5l-.7 .4h-.4zM115 199.4v5.9M115.7 201.3h6.1a2.43 2.43 0 0 1 3.1 1.1 2.44 2.44 0 0 1-3.1 1.1h-6.1M115.7 211.6h.1M119.6 212.1l-.3-.7-.1-4.9a1.26 1.26 0 0 1-.7-1.2 1.26 1.26 0 0 1 .9-1.1h2.2l.4-.3v-3.3l.8-.9-.1-5.8-.3-.2h-8.5l-.2 .3v2.9l.3 .3h1.5l.5 .4 .1 .4v13.4l-.2 .6-2.2 2.7M119.6 212.1l3.1 2.4 .1 6-.3 .3-8.5 .1-.2-.1-.1-.3v-5.8M121.8 201.3v2.2M122 201.2h.4M122 203.5h.4" fill="none" stroke="#000" stroke-width=".22"/>
<path d="M38.1 144.8l.1 .2z" fill="#000"/>
<g font-size="5.6">
<text x="99.4" y="16.4">Cast IR Receiver Packaging Options</text>
<text x="41.2" y="33.8">IR Receiver Modules for Remote Control Systems</text>
</g>
<text font-size="4.9" x="144.9" y="24">Vishay Semiconductors</text>
<text font-size="3.5" fill="#007ec4" x="42" y="21.9">www.vishay.com</text>
<g font-size="3.5">
<text x="112.9" y="41.5">FEATURES</text>
<text x="112.9" y="62">AVAILABLE FOR</text>
<text x="18.9" y="120.2">LOOSE PACKED IN TUBE</text>
<text x="112.9" y="120.2">PACKAGING DIMENSIONS in millimeters</text>
<text x="18.9" y="128">ORDERING INFORMATION</text>
<text x="18.9" y="182.1">PACKAGING QUANTITY</text>
</g>
<g font-size="3.2">
<text x="18.9" y="41.3">Vishay offers stock Cast IR Receivers in three different</text>
<text x="18.9" y="45.2">packages:</text>
<text x="112.9" y="46.6">• Material categorization:</text>
<text x="18.9" y="50.1">• Loose packed in tubes and mounted on tape for reel or</text>
<text x="21.8" y="54">ammopack</text>
<text x="115.8" y="50.5">For</text>
<text x="122.8" y="50.5">definitions</text>
<text x="139.6" y="50.5">of</text>
<text x="144.6" y="50.5">compliance</text>
<text x="163.3" y="50.5">please</text>
<text x="174.8" y="50.5">see</text>
<text x="18.9" y="58.9">• Vishay IR receiver with plastic holders are packed in</text>
<text x="21.8" y="62.8">plastic tubes</text>
<text x="112.9" y="67">• TSOP312..</text>
<text x="112.9" y="72">• TSOP311..</text>
<text x="112.9" y="76.9">• TSOP12...</text>
<text x="112.9" y="81.9">• TSOP11...</text>
<text x="112.9" y="86.8">• TSOP13...</text>
<text x="112.9" y="91.7">• TSOP313..</text>
<text x="112.9" y="96.7">• TSOP314..</text>
<text x="112.9" y="101.6">• TSOP315..</text>
<text x="112.9" y="106.6">• TSMP1138</text>
<text x="25" y="139.9">T</text>
<text x="32.9" y="139.9">S</text>
<text x="40.6" y="139.9">d</text>
<text x="48.5" y="139.9">P</text>
<text x="62.8" y="139.9">d</text>
<text x="71" y="139.9">d</text>
<text x="79" y="139.9">d</text>
<text x="87" y="139.9">d</text>
<text x="95" y="139.9">d</text>
<text x="18.9" y="174.4">EXAMPLE: TSOP1238</text>
<text x="18.9" y="187.1">• 50 pieces per tube</text>
<text x="18.9" y="192">• 20 tubes per carton</text>
</g>
<text font-size="3.2" fill="#007ec4" x="115.8" y="54.3">www.vishay.com/doc?99912</text>
<g font-size="2.8">
<text x="18.9" y="154.1">O = for IR receiver applications</text>
<text x="43.2" y="150.9">2 or 3 digit product series</text>
<text x="81.8" y="150.9">2 digit frequency</text>
<text x="18.9" y="157.2">M = for repeater/learning applications</text>
<text x="18.9" y="161.8">Note</text>
<text x="18.9" y="165.7">•</text>
<text x="22.9" y="165.7">d = “digit”, please consult the list of available devices create a</text>
<text x="22.9" y="168.9">valid part number.</text>
<text x="18.9" y="263.3">Rev. 1.5, 02-Apr-12</text>
<text x="107.2" y="263.8">1</text>
<text x="163.6" y="263.3">Document Number: 81639</text>
<text x="26.5" y="271.7">THIS DOCUMENT IS SUBJECT TO CHANGE WITHOUT NOTICE. THE PRODUCTS DESCRIBED HEREIN AND THIS DOCUMENT</text>
<text x="50.9" y="274.6">ARE SUBJECT TO SPECIFIC DISCLAIMERS, SET FORTH AT www.vishay.com/doc?91000</text>
</g>
<g font-size="2.5">
<text x="35.3" y="97">1</text>
<text x="39" y="99.7">2</text>
<text x="44.5" y="102.9">3</text>
</g>
<text font-size="2.2" x="122" y="210">1:1</text>
<g font-size="1.9">
<text x="134.8" y="125.8">(11.7)</text>
<text x="136.6" y="129.9">(7.5)</text>
<text x="125.5" y="134">(3.2)</text>
<text x="120.6" y="142.6" transform="rotate(-90 120.6 142.6)">(4.5)</text>
<text x="163.7" y="148.2" transform="rotate(-90 163.7 148.2)">(13.5)</text>
<text x="150.6" y="152.1" transform="rotate(-90 150.6 152.1)">(5.2)</text>
<text x="155.7" y="150.1" transform="rotate(-90 155.7 150.1)">(2.7)</text>
<text x="170.3" y="159" transform="rotate(-90 170.3 159)">(35)</text>
<text x="150.6" y="173.1" transform="rotate(-90 150.6 173.1)">(8)</text>
<text x="157.1" y="172.4" transform="rotate(-90 157.1 172.4)">(12.2)</text>
<text x="129.2" y="181.6">(3.1)</text>
<text x="179.8" y="184.9">Wall thickness: 0.6</text>
<text x="135.7" y="186.5">(4)</text>
<text x="163.9" y="191.8">(538)</text>
<text x="140.5" y="196.5">(13)</text>
<text x="188.4" y="196.5">(13)</text>
<text x="131.2" y="207.5" transform="rotate(-90 131.2 207.5)">(11.8)</text>
<text x="113.2" y="225.7">Drawing-No.: 9.700-5377.0-4</text>
<text x="152.7" y="225.5">Printing for tubes</text>
<text x="152.7" y="227.9">1.400-5548.0-3 version 1</text>
<text x="113.2" y="228">Rev. 1; Date: 26.04.2011</text>
</g>
<text font-size="1.5" x="78.8" y="101.4">94 8691</text>
</svg>
